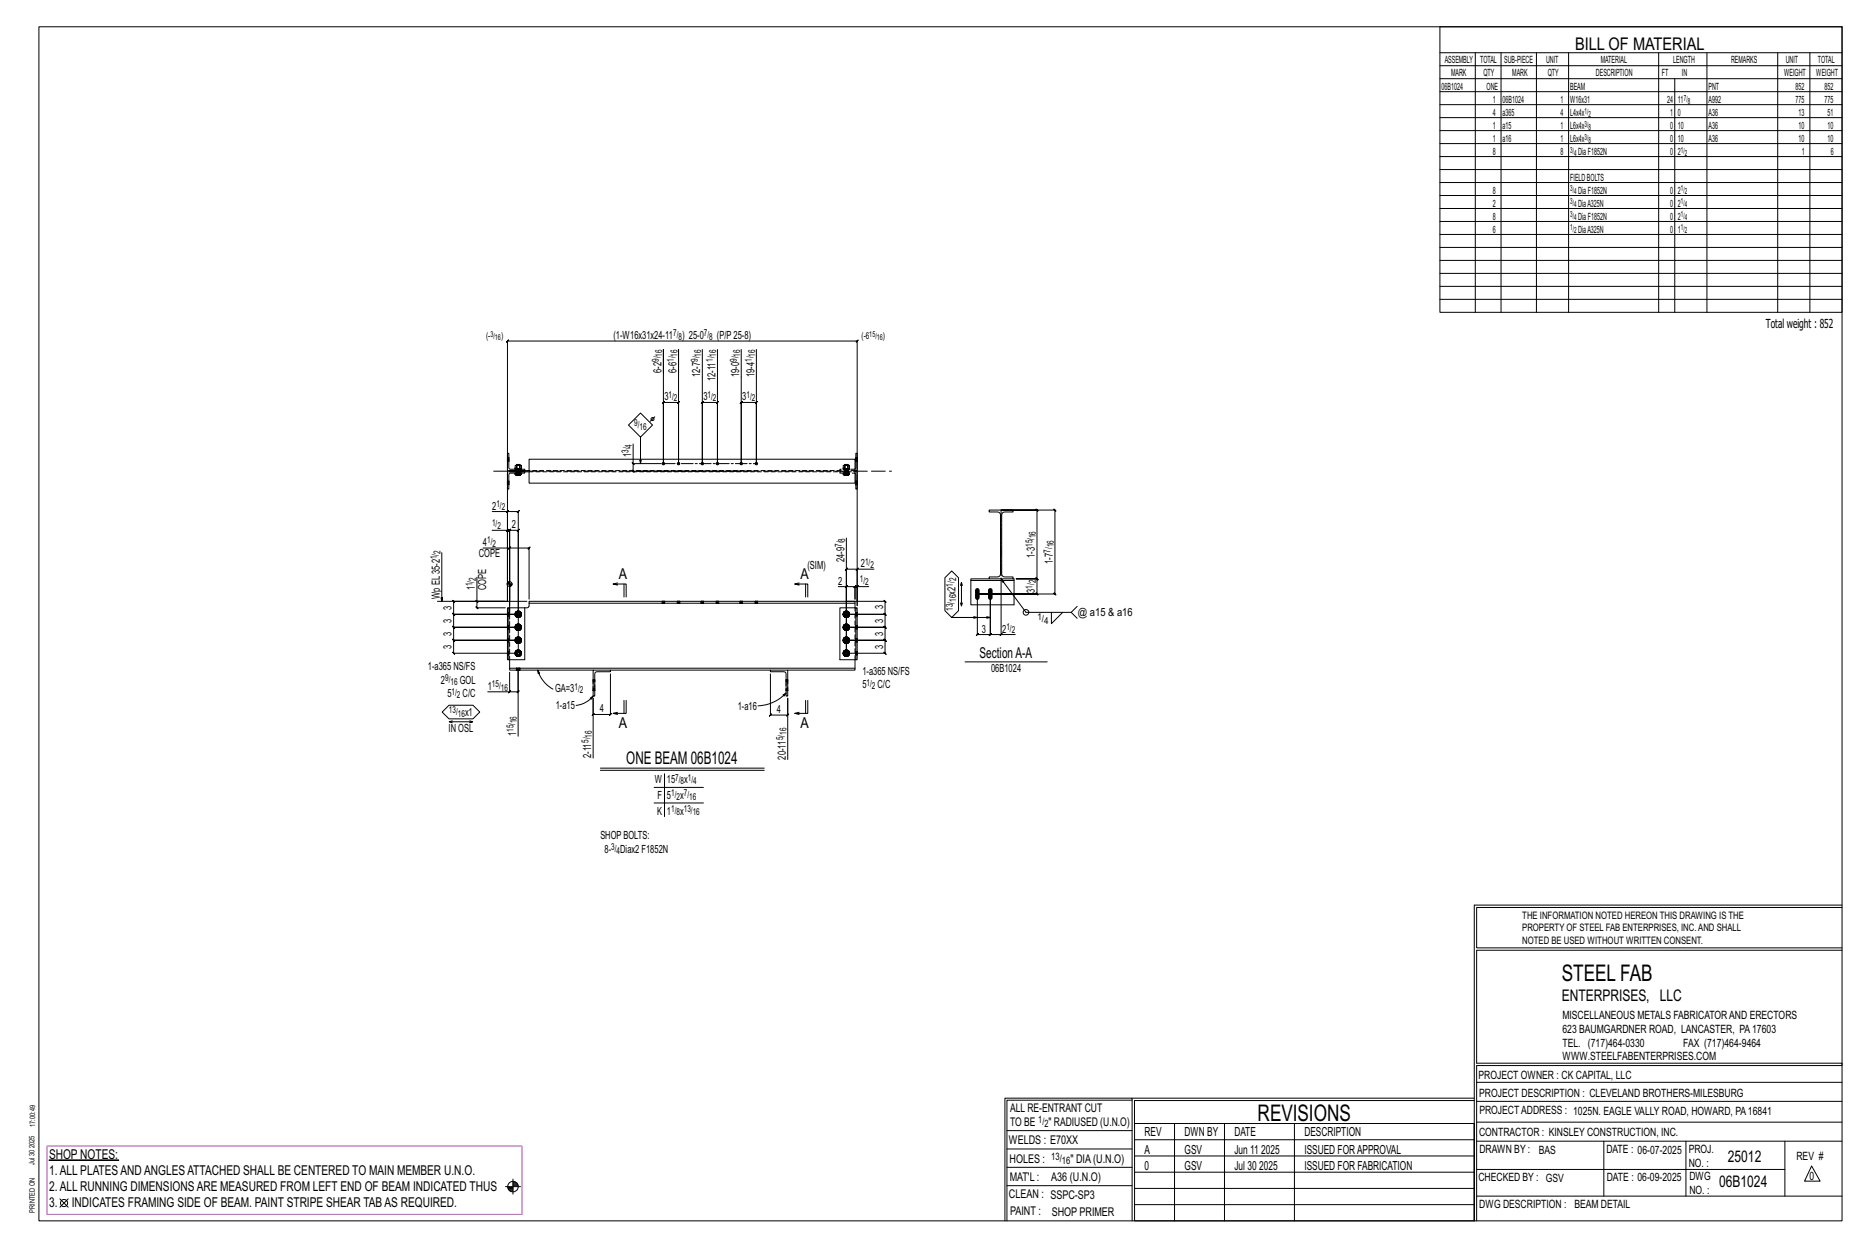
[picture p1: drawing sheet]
<svg xmlns="http://www.w3.org/2000/svg" width="914mm" height="610mm" viewBox="0 0 914 610" stroke-linecap="round" stroke-linejoin="round" font-family="sans-serif">
<g fill="#000" stroke="#000" stroke-width=".49">
<path d="M478 288h1v4a.9 .9 0 0 1-1 1 .9 .9 0 0 1 0-1zM484 288h2v4a.9 .9 0 0 1-1 1 .9 .9 0 0 1-1-1zM24 568h34z"/>
<circle cx="325" cy="227" r=".6"/>
<circle cx="332" cy="227" r=".6"/>
<circle cx="344" cy="227" r=".6"/>
<circle cx="351" cy="227" r=".6"/>
<circle cx="363" cy="227" r=".6"/>
<circle cx="370" cy="227" r=".6"/>
</g>
<g fill="none" stroke="#000" stroke-width=".49">
<path d="M19 13h883v584h-883zM705 13h197v140h-197zM705 26h197M705 32h197M705 39h197M722 26v127M735 26v127M752 26v127M768 26v127M812 26v127M820 39v114M836 26v127"/>
<path d="M870 26v127M886 26v127M705 45h197M705 51h197M705 58h197M705 64h197M705 70h197M705 77h197M705 83h197M705 89h197M705 96h197M705 102h197"/>
<path d="M705 108h197M705 115h197M705 121h197M705 127h197M705 134h197M705 140h197M705 146h197M344 171v56v-30h-1l1-1v1h7l1-1-1 1v30v-56M363 171v56v-30h-1l1-1v1h7l1-1-1 1v30v-56M325 182v-11v56v-30h-1l1-1v1h7l1-1-1 1v30v-56v11M310 217v10h14M314 202l5 6-5 6-6-6z"/>
<path d="M314 214v13M321 204l-3 2M248 235h.1M248 237h.1M248 224h.1M248 226h.1M248 231h9l-8 1v7h-1zM248 222h1v7l8 1h-9zM249 235h.1M249 237h.1M249 224h.1M249 226h.1"/>
<path d="M252 229l3 1zM252 231v1zM252 229v-1h1v1M252 231l1 1M253 231v1h-1h1h-1M253 230h.1M253 231h.1M253 232h2h-1M253 231h1M254 232l1-1v1M254 231l-1 1M254 229v-1h-1v-1l2 1v1"/>
<path d="M255 230h.1M255 231h.1M255 231v1M255 232h-1M259 225h160v11h-160zM259 230h-10v1h10M309 226l1 1zM310 227v4l-1-1 1 1h57M413 229l3 1zM413 231v1zM413 229v-1h1v1M413 231v1"/>
<path d="M413 231h1v1h-1M413 230h.1M413 231h.1M414 232h1M414 231h.1M414 232l1-1v1M415 231h-1v1M415 229v-1h-1v-1l2 1v1M415 230h.1M415 231h.1M415 231l1 1M416 231v1"/>
<path d="M416 232h-1M419 231h1v8h-1v-7M419 229v-7h1v8h-1M419 235h.1M419 237h.1M419 224h.1M419 226h.1M420 235h.1M420 237h.1M420 224h.1M420 226h.1M241 250h7v44v-35h-7"/>
<path d="M248 250h6l-1 1 1-1v70h-32h1l-1-1v1v-7l1 1-1-1h32h-32l1 1-1-1v-6h1l-1-1v1h32h-32h1l-1-1v1v-6h1l-1-1 1 1-1-1v1v-7l1 1-1-1h25M248 259h1v1l1-1h-1v42M249 250l-1 1zM249 259l-1 1zM484 250h12l-5 1-1 1v29l1 1h5v1h-12v-1h5l1-1v-29l-1-1-5-1zM490 250h26v-1l1 1h-1v41v-1l1 1h-1h-38h30l-1-1 1 1v-8v1l-1-1h1h-11h11v1l-1-1h1v-33l-1-1 1 1zM216 270v24M236 268h13v28M249 269l1-1zM249 268h10l-1 1 1-1v25M414 263v57M419 279l1-1z"/>
<path d="M420 278h-6h1l-1 1v-1v42M428 278h-8v18v-9h5M214 294h34v-127l1-1-1 1h172h-1l1-1v1v127M233 294l1 1zM233 282v12h25M233 294v3l1 1-1-1h14M248 286h3M248 297h1v26h-1zM248 285v1M249 285v1M249 297h8M249 294v-35v1l1-1h-1h5l-1 1 1-1v42h-32h32"/>
<path d="M249 284v9M250 286v1M251 286h.1M252 300l1 1M253 299h.1M254 299l-1 1M254 300v-1h1l-1 1M254 300l1 1M255 299v1M255 300v1M257 297v26h-8M259 294h160v1h-160z"/>
<path d="M259 295v2h-2M302 286h-2h7v6M302 285l-2 1M305 286v6M324 294h.1M324 295h.1M325 294h.1M325 295h.1M332 294h.1M332 295h.1M333 294h.1M333 295h.1"/>
<path d="M343 294h.1M343 295h.1M344 294h.1M344 295h.1M351 294h.1M351 295h.1M352 294h.1M352 295h.1M362 294h.1M362 295h.1M363 294h.1M363 295h.1"/>
<path d="M370 294h.1M370 295h.1M371 294h.1M371 295h.1M391 286h-2h6v6M391 285l-2 1M394 286v6M410 287h4v14M413 300v1M414 299h-1M414 287h1l-1 1zM414 299v1"/>
<path d="M414 300l1-1v1M414 287h5l-1 1 1-1v6v-6l-1 1 1-1h1M414 294h19l1 1-1-1v7v-1l1 1h-1h-19M415 300l1 1M415 299l-1 1M415 299l1 1h-1M416 300v1M419 295v2M419 297h1v26h-1zM419 297h-8v26h8M420 287l-1 1zM463 283l3-4 3 4v16l-3 3-3-3z"/>
<path d="M470 295l1 1v-1M470 286l1-1v11M471 285v1M475 284v12h21v-12M478 291v19v1l1-1h-1h7l-1 1 1-1v-19v19l-1 1 1-1h5M484 283h-9v1h21v-1M490 284v26h7M490 283l12 17h22l3-3M515 300v5l5-5M524 300l3 3M252 320h1M252 313h1"/>
<path d="M252 307h1M252 301h1M252 319l1 1M252 306l1 1M253 314v1M253 308h.1M253 302h.1M253 320h-1M253 313l-1 1M253 307h-1M253 301h-1M253 319l-1 1 1 1v-1"/>
<path d="M253 313v-1l-1 1 1 1M253 306l-1 1 1 1v-1M253 300v-1l-1 2 1 1v-1M253 314l1 1M253 308h1M253 301l1 1M253 318v1M253 312h.1M253 305v1M254 318l-1 1M254 319v-1l1 1h-1M254 312l-1 1"/>
<path d="M254 312h1l-1 1M254 305l-1 1M254 306v-1l1 1h-1M254 319l1 1M254 312l1 1v1M254 306l1 1M254 312h-1M254 314h1l-1 1v-1M254 308h1h-1M254 301l1 1h-1M255 320v1M255 314h.1"/>
<path d="M255 307v1M255 301v1M255 320l-1 1M255 313l-1 1M255 307l-1 1M255 301h-1M255 319h.1M255 312v1M255 306h.1M255 319v1M255 313h.1M255 306v1"/>
<path d="M413 320h.1M413 313h.1M413 307h.1M413 301h.1M413 306v1M413 319v1M413 302h1M413 308h1M413 314l1 1M413 313v1M413 300v-1v2v1v-1M413 306v1v1v-1"/>
<path d="M413 313v-1v1v1M413 319v1v1v-1M414 301v1M414 308h.1M414 314v1M414 305l-1 1M414 312h-1M414 318l-1 1M414 301l1 1M414 308h1M414 314l1 1M414 305v1"/>
<path d="M414 306l1-1v1M414 312v1M414 312h1v1M414 318v1M414 319l1-1v1M414 301h19v-1l1 1h-1v6v-1l1 1h-1h-19h19v-1l1 1h-1v6l1 1-1-1h-19h19l1 1-1-1v7v-1l1 1h-1h-19M415 306l1 1M415 312l1 1v1M415 319l1 1M415 305l-1 1M415 312h-1M415 318l-1 1"/>
<path d="M415 301v1h-1M415 308h-1M415 314v1l-1-1M415 301h1l-1 1M415 307h1l-1 1M415 314h1h-1M415 320h1l-1 1M415 301h.1M415 307v1M415 313v1M415 320v1M415 306h1h-1"/>
<path d="M415 312l1 1h-1M415 319h1h-1M416 306v1M416 313h.1M416 319v1M478 302h-12h19M490 311l1-1zM249 339l1-1zM249 329v9h-10M249 338h5l-1 1 1-1v-10v32M249 323v4M253 321h.1"/>
<path d="M253 327h.1M253 328h.1M253 320l1 1M253 321h1M254 320l1 1h-1M254 327h.1M254 328h.1M263 328l1 1-1 1zM263 328a16 16 0 0 0 8 9M290 333h.1M290 338h.1M290 328h9v1h-7h-1v12h-1z"/>
<path d="M291 333h.1M291 338h.1M299 330v20v-1l-1 1h1h-9l1-1-1 1v-8v29M299 328h78M377 328h9v13h-1v-12h-1h-7zM377 330v20l1-1-1 1h9h-1l1-1v1v-8v30M385 333h.1M385 338h.1M385 339a20 20 0 0 1-14 6M386 333h.1M386 338h.1M413 321h1"/>
<path d="M414 320v1M414 321h1M415 320v1h-1M419 327h-170v1h41M419 323v5h-33M472 324h41M216 348l4-3h12l3 3-3 4h-12zM220 353h11l-1 1M221 353h-1l1 1M230 353h1M289 342l1-1-1 1zM290 341a12 12 0 0 1-8 4"/>
<path d="M302 348l-2 1M305 343v6M307 343v6h-7l2 1M383 340l2-1-1 2zM391 348l-2 1M394 343v6M395 343v6h-6l2 1M294 376h80M294 377h80M325 379v21M320 385h24M320 393h24"/>
<path d="M722 443v154M722 443h180M902 444h-179v20h179M902 465h-179v55h179v1h-179v76M554 538h-61v59M554 537h168M722 538h-167v13M723 539h179M723 530h179M493 553h61M555 550h167v47h-167zM555 558h167"/>
<path d="M575 550v47M599 550v47M634 550v47M723 549h179M723 558h179M785 558v27M825 558v27M874 558v27M251 577v7M251 579h2M251 580h3M251 578h2"/>
<path d="M493 571h61M493 562h61M555 573h167M555 566h167M723 572h151M887 570l4 8h-8zM29 587l4 4M33 587l-4 4M247 581h8M249 581h2M249 582h2M250 583h1"/>
<path d="M492 597v-60h62v60M493 580h61M555 589h167M555 581h167M723 585h179"/>
<circle cx="319" cy="205" r=".7"/>
<circle cx="249" cy="286" r="1.2"/>
<circle cx="502" cy="300" r="1.4"/>
<circle cx="31" cy="589" r="1.8"/>
<circle cx="251" cy="581" r="2.6"/>
</g>
<path d="M23 561h233v33h-233z" fill="none" stroke="#f0f" stroke-width=".5"/>
<g fill="none" stroke="#000" stroke-width=".49" stroke-dasharray="2 1.4">
<path d="M248 236h1zM248 236h1M248 235h.1M248 237h.1M248 237h1M248 236l1 1M248 224l1 1zM248 224h1M248 224h.1M248 226h.1M248 225l1 1M248 225h1"/>
<path d="M248 226h1M249 235h-1M249 224h-1M249 235h.1M249 236v1M249 224h.1M249 225h.1M252 231v1zM252 232h1M252 229h1h-1v-1h1v1v-1v1h1h-1M252 232h.1M252 231l1 1"/>
<path d="M253 231h.1M253 232h-1h1h-1h1M253 230h.1M253 230v1M253 230v1zM253 228v-1M253 228h1M253 232h.1M253 228h.1M253 230h-1l1-1M253 230h1M253 229h1"/>
<path d="M253 231v-1M253 231v1zM253 232h1zM253 232h1M253 227h1M253 230l1 1zM253 230h1zM254 231v-1M254 230h.1M254 231h.1M254 231h-1M254 232l-1-1 1 1"/>
<path d="M254 231l1 1M254 228h.1M254 232h.1M254 231h1M254 231l1-1M254 230h1M254 229h1M254 227v1M254 228v1zM254 229h1h-1v-1h1v1M254 230v1zM255 231v-1"/>
<path d="M255 231h-1M255 231h.1M255 230h.1M255 230h-1M255 232h.1M255 231v1h-1zM255 229v1M255 231v1M259 231h160M411 231l8 1M413 231v1zM413 232h.1"/>
<path d="M413 229h1h-1v-1h1v1v-1v1h1h-1M413 231v1M413 231h1M413 232h1M413 230h1M413 230v1M413 231h.1M413 230h.1M414 231h-1M414 230h-1M414 230v1zM414 231h.1"/>
<path d="M414 230h.1M414 228v-1M414 228h1M414 232h.1M414 228h.1M414 230h-1l1-1M414 230h1M414 229h1M414 231v-1M414 231v1zM414 232h1M414 227h1"/>
<path d="M414 231l1-1M414 231h1zM414 232v-1l1 1M414 231l1 1M415 231v-1M415 231h.1M415 230h.1M415 232h.1M415 228h.1M415 229h.1M415 227v1M415 228v1z"/>
<path d="M415 229h1h-1v-1h1v1M415 230v1zM415 231l1 1h-1zM415 230h1M415 229l1 1M416 232h-1zM416 232h.1M416 231v1M419 230h-160M419 229l-8 1M419 236l1 1zM419 237h.1"/>
<path d="M419 236h.1M419 225h1zM419 226h.1M419 225v-1M419 237h1M419 226h1M420 235h-1M420 224h-1M420 237h-1M420 237h.1M420 235h.1M420 236l-1-1"/>
<path d="M420 236h-1M420 225h-1M420 226h.1M420 224h.1M420 225l-1-1M248 300h1M249 297v26M252 300v1zM252 300l1 1M253 299l-1 1zM253 299h.1M253 299h1z"/>
<path d="M253 300v-1l-1 2v-1v1l1 1-1-1 1 1v-1M253 300h1zM254 299h-1h1h-1l1 1M254 300h.1M254 299v1zM254 299h.1M254 299h1zM254 299h1M254 299l1 2zM255 299l-1 1 1 1M255 299v1zM255 300v1z"/>
<path d="M255 300v1M324 294v1M324 294h.1M325 294l-1 1M325 294v1zM325 295h.1M325 294v1M325 294h.1M325 295v-1M332 294v1M332 294h.1M332 294v1z"/>
<path d="M332 295h.1M333 294v1M333 294h.1M333 295h.1M333 295v-1M343 294v1M343 294h.1M344 294l-1 1M344 294v1zM344 295h.1M344 294v1M344 294h.1"/>
<path d="M344 295v-1M351 294v1M351 294h.1M351 294v1zM351 295h.1M352 294v1M352 294h.1M352 295h.1M352 295v-1M362 294v1M362 294h.1M363 294l-1 1"/>
<path d="M363 294v1zM363 295h.1M363 294v1M363 294h.1M363 295v-1M370 294v1M370 294h.1M370 294v1zM370 295h.1M371 294v1M371 294h.1M371 295h.1"/>
<path d="M371 295v-1M413 300v1zM413 300v1M413 299v1zM413 299h1zM413 299h1M414 299h1zM414 300l-1-1v2v-1v1v1v-1v1l1-1M414 299h.1M414 300h.1M414 299v1M414 300h1z"/>
<path d="M414 299h1h-1h1v1zM415 300h.1M415 299h.1M415 299l1 2zM415 299v1l1 1M415 299l1 1zM416 300v1zM416 300v1M419 300h1zM420 300h.1M248 320h1M248 319h1"/>
<path d="M248 314h1zM248 314h.1M248 314h1M248 313h1M248 312h1M248 308h1zM248 308h.1M248 307l1 1M248 307h1M248 306h1M248 301h1zM248 301h.1"/>
<path d="M248 301h1M249 320h-1h1M249 314l-1-1 1 1M249 307h-1l1 1M249 301h-1h1M252 320h.1M252 313v1zM252 307v1zM252 301h.1M252 320l1-2-1 2 1 1-1-1h1M252 313l1-1-1 1 1 2-1-2h1M252 307h.1"/>
<path d="M252 307l1-1-1 1 1 1-1-1h1M252 301l1-2-1 2 1 1-1-1h1M252 319v1zM252 313h.1M252 314h1zM252 306v1zM252 308h1zM252 301l1 1zM252 319l1 1M252 314l1-1M252 313h1M252 307h1"/>
<path d="M252 306l1 1M252 301h1M253 318l-1 1zM253 318h.1M253 312l-1 1zM253 314v1zM253 312h.1M253 306h-1zM253 308h.1M253 306v-1zM253 302h.1M253 319v-1z"/>
<path d="M253 319v-1M253 314v1M253 306v-1M253 320v1M253 319h.1M253 314h.1M253 313v-1M253 307v1M253 306h.1M253 301h.1M253 300h.1M253 320h.1"/>
<path d="M253 313v1zM253 307h.1M253 318h1zM253 315h1zM253 312h1zM253 308h1zM253 306h1zM253 302h1zM253 319l-1 1v-1v1l1 1-1-1 1 1v-1M253 313v-1l-1 1v1h1h-1h1M253 306l-1 1v-1v1l1 1-1-1 1 1M253 319v1z"/>
<path d="M253 313h.1M253 306v1zM253 307v1zM253 300v1zM253 305h1zM253 319h1zM253 314l1 1h-1h1h-1zM253 314h1zM253 313l1-1zM253 308h1h-1h1h-1zM253 301l1 1h-1h1h-1zM253 301h1z"/>
<path d="M254 318h-1h1h-1l1 1M254 319h.1M254 318v1zM254 318h.1M254 312h-1h1h-1h1M254 315h.1M254 314v1M254 314h.1M254 312v1zM254 312h.1M254 305h-1h1h-1l1 1M254 308h.1"/>
<path d="M254 306h.1M254 305v1zM254 305h.1M254 302h.1M254 301h.1M254 313h.1M254 312v1M254 308v-1zM254 318l1 1zM254 318l1 1M254 315l1-1zM254 315l1-1"/>
<path d="M254 312h1zM254 312h1M254 308h1zM254 308h1M254 305l1 1zM254 305l1 1M254 302h1zM254 302h1M254 318h1zM254 319v1zM254 306v1zM254 300v1z"/>
<path d="M254 318l1 2zM254 312l1 1zM254 306l1 1zM254 320h.1M254 313v1zM254 307h.1M255 320v1M255 319h.1M255 314h.1M255 313v-1M255 307v1M255 306h.1"/>
<path d="M255 301v1M255 300v-1M255 319h-1l1 1M255 314v-1M255 312l-1 1 1 1M255 308v-1M255 306h-1l1 1M255 302v-1M255 318v1zM255 312v1zM255 319v1zM255 319v1"/>
<path d="M255 313h.1M255 306v1zM255 306v1M255 308h.1M255 301v1zM255 320l-1 1zM255 313l-1 2zM255 307l-1 1zM255 301l-1 1zM255 320h.1M255 313v1zM255 307v1z"/>
<path d="M255 301h.1M413 301h.1M413 307v1zM413 313v1zM413 320h.1M413 301l1-2-1 2 1 1-1-1M413 307h.1M413 307l1-1-1 1 1 1-1-1M413 313l1-1-1 1 1 2-1-2M413 320l1-2-1 2 1 1-1-1M413 301v1zM413 306v1z"/>
<path d="M413 308h.1M413 313h.1M413 314h.1M413 319v1zM413 306v1M413 314v-1M413 319v1M413 302h1zM413 306h.1M413 308h1zM413 306l1-1zM413 312v1z"/>
<path d="M413 314l1 1zM413 312h1zM413 318v1zM413 318h1zM413 302h1M413 308h1M413 306l1-1M413 314l1 1M413 312h1M413 319l1-1zM413 319l1-1M413 301h1"/>
<path d="M413 300h1M413 307l1 1M413 306h1M413 314h1M413 313l1-1M413 320l1 1M413 319h1M414 301h.1M414 307h.1M414 313v1zM414 320h.1M414 302h1z"/>
<path d="M414 308h1zM414 306h1zM414 315h1zM414 312h1zM414 318h1zM414 306h-1v1v-1v1v1v-1v1h1M414 313l-1-1v1v1h1M414 319h-1v1v-1v1v1v-1v1l1-1M414 300v1zM414 306v1zM414 307v1zM414 313h.1"/>
<path d="M414 314h.1M414 319v1zM414 302h.1M414 308h.1M414 305h.1M414 315h.1M414 312h.1M414 318h.1M414 301v1zM414 306h.1M414 314v1zM414 313v-1z"/>
<path d="M414 319h.1M414 302h1M414 301h1zM414 305v1M414 308h1M414 305h1h-1h1v1zM414 305h1zM414 315h1M414 314l1 1M414 314h1zM414 312l1 1zM414 312h1h-1h1z"/>
<path d="M414 318v1M414 319h1zM414 318h1h-1h1v1zM415 301h.1M415 308h.1M415 308v-1zM415 306h.1M415 314h.1M415 313h.1M415 312v1M415 319h.1M415 302h.1"/>
<path d="M415 305v1zM415 305v1M415 315v-1zM415 315v-1M415 312h.1M415 318v1zM415 318v1M415 318h.1M415 300v1zM415 306v1zM415 319v1zM415 306l1 1z"/>
<path d="M415 312l1 1zM415 318l1 2zM415 307h.1M415 313v1zM415 320h.1M415 301h1l-1 1M415 300h1l-1-1M415 307h1l-1 1M415 306h1h-1M415 314h1h-1M415 313h1l-1-1M415 320h1l-1 1"/>
<path d="M415 319h1h-1M415 302v-1M415 308v-1M415 306l1 1M415 314v-1M415 312v1l1 1M415 319l1 1M415 306h1zM415 318l1 1zM416 306v1zM416 306v1M416 313h.1"/>
<path d="M416 319v1zM416 319v1M416 301l-1 1zM416 308h-1zM416 314h-1zM416 307l-1 1zM416 313l-1 2zM416 320l-1 1zM416 301h.1M416 307v1zM416 313v1zM416 320h.1"/>
<path d="M419 300l1 1-1-1M419 306h1zM419 307h1l-1-1M419 312h1zM419 313h1h-1M419 319h1zM419 319l1 1-1-1M420 300h-1M420 301h-1M420 306h.1M420 307l-1-1M420 307h-1"/>
<path d="M420 308h-1M420 312v1M420 313l-1-1M420 313h-1M420 314h-1M420 319h.1M420 319h-1M420 320h-1M248 320h1zM248 320h.1M252 320l1 1zM252 320h1"/>
<path d="M253 321h.1M253 327h.1M253 327v1M253 328h.1M253 321h1zM253 328v-1M253 327l1 1zM253 321h1h-1h1h-1zM253 320h1zM254 328v-1M254 327h.1M254 321h.1"/>
<path d="M254 321v-1M254 321h1zM254 321h1M254 328h.1M255 321v-1M255 320v1zM290 333h1M290 333h.1M290 338h.1M290 338h1M290 337l1 1M291 333h-1"/>
<path d="M291 333h.1M291 337v-4h-1v4h1M385 338h.1M385 333v4h1v-4h-1M385 338h1M386 333h-1M386 337h-1M386 338h-1M386 338h.1M386 333h.1M413 320v1zM413 321h1z"/>
<path d="M413 321h1M414 321h1zM414 321h.1M414 321h1M414 320h1zM415 321v-1M415 321h.1M419 323v-26"/>
</g>
<path d="M242 231h194" fill="none" stroke="#000" stroke-width=".49" stroke-dasharray="6.8 1 0 1"/>
<path d="M325 227h45M490 250v33" fill="none" stroke="#000" stroke-width=".49" stroke-dasharray="5.8 1 1 1"/>
<g font-size="11.2">
<text x="764" y="480">STEEL FAB</text>
<text x="616" y="548">REVISIONS</text>
</g>
<g font-size="8.6">
<text x="771" y="24">BILL OF MATERIAL</text>
<text x="307" y="374">ONE BEAM 06B1024</text>
</g>
<g font-size="7.9">
<text x="765" y="490">ENTERPRISES, LLC</text>
<text x="846" y="569">25012</text>
<text x="842" y="581">06B1024</text>
</g>
<g font-size="7.3">
<text x="303" y="283">A</text>
<text x="392" y="283">A</text>
<text x="480" y="322">SectionA-A</text>
<text x="303" y="356">A</text>
<text x="392" y="356">A</text>
</g>
<g font-size="6.6">
<text x="24" y="567">SHOP NOTES:</text>
<text x="24" y="575">1.ALL PLATESANDANGLESATTACHED SHALL BE CENTERED TO MAIN MEMBER U.N.O.</text>
<text x="24" y="583">2.ALL RUNNING DIMENSIONSARE MEASURED FROM LEFT END OF BEAM INDICATED THUS</text>
<text x="24" y="591">3.</text>
<text x="35" y="591">INDICATES FRAMING SIDE OF BEAM. PAINT STRIPE SHEAR TABAS REQUIRED.</text>
</g>
<g font-size="6.1">
<text x="864" y="161">Total weight : 852</text>
<text x="560" y="556">REV</text>
<text x="580" y="556">DWN BY</text>
<text x="604" y="556">DATE</text>
<text x="639" y="556">DESCRIPTION</text>
<text x="560" y="564">A</text>
<text x="580" y="564">GSV</text>
<text x="604" y="564">Jun 11</text>
<text x="617" y="564">2025</text>
<text x="639" y="564">ISSUED FORAPPROVAL</text>
<text x="560" y="572">0</text>
<text x="580" y="572">GSV</text>
<text x="604" y="572">Jul 30</text>
<text x="616" y="572">2025</text>
<text x="639" y="572">ISSUED FOR FABRICATION</text>
</g>
<g font-size="5.9">
<text x="494" y="560">WELDS : E70XX</text>
<text x="494" y="569">HOLES :</text>
<text x="524" y="569">&quot; DIA(U.N.O)</text>
<text x="494" y="578">MAT'L :</text>
<text x="515" y="578">A36 (U.N.O)</text>
<text x="494" y="586">CLEAN : SSPC-SP3</text>
<text x="495" y="595">PAINT :</text>
<text x="515" y="595">SHOP PRIMER</text>
</g>
<g font-size="5.8">
<text x="494" y="544">ALL RE-ENTRANT CUT</text>
<text x="494" y="551">TO BE</text>
<text x="513" y="551">&quot; RADIUSED (U.N.O)</text>
</g>
<g font-size="5.6">
<text x="765" y="499">MISCELLANEOUS METALS FABRICATORAND ERECTORS</text>
<text x="765" y="505">623 BAUMGARDNER ROAD, LANCASTER, PA17603</text>
<text x="765" y="512">TEL. (717)464-0330</text>
<text x="824" y="512">FAX (717)464-9464</text>
<text x="765" y="519">WWW.STEELFABENTERPRISES.COM</text>
<text x="724" y="528">PROJECT OWNER : CK CAPITAL, LLC</text>
<text x="724" y="537">PROJECT DESCRIPTION : CLEVELAND BROTHERS-MILESBURG</text>
<text x="724" y="545">PROJECTADDRESS : 1025N. EAGLE VALLY ROAD, HOWARD, PA16841</text>
<text x="724" y="556">CONTRACTOR : KINSLEY CONSTRUCTION, INC.</text>
<text x="724" y="564">DRAWN BY :</text>
<text x="753" y="564">BAS</text>
<text x="786" y="564">DATE : 06-07-2025</text>
<text x="827" y="564">PROJ.</text>
<text x="879" y="568">REV #</text>
<text x="827" y="571">NO. :</text>
<text x="724" y="578">CHECKED BY : GSV</text>
<text x="787" y="578">DATE : 06-09-2025</text>
<text x="827" y="578">DWG</text>
<text x="886" y="578">0</text>
<text x="827" y="584">NO. :</text>
<text x="724" y="591">DWG DESCRIPTION : BEAM DETAIL</text>
</g>
<g font-size="5.5">
<text x="300" y="166">(1-W16x31x24-11</text>
<text x="334" y="166">) 25-0</text>
<text x="351" y="166">(P/P25-8)</text>
<text x="324" y="182" transform="rotate(-90 324 182)">6-2</text>
<text x="331" y="182" transform="rotate(-90 331 182)">6-6</text>
<text x="343" y="184" transform="rotate(-90 343 184)">12-7</text>
<text x="362" y="184" transform="rotate(-90 362 184)">19-0</text>
<text x="369" y="184" transform="rotate(-90 369 184)">19-4</text>
<text x="350" y="187" transform="rotate(-90 350 187)">12-11</text>
<text x="325" y="196">3</text>
<text x="344" y="196">3</text>
<text x="363" y="196">3</text>
<text x="309" y="224" transform="rotate(-90 309 224)">1</text>
<text x="241" y="249">2</text>
<text x="250" y="258">2</text>
<text x="236" y="267">4</text>
<text x="234" y="273">COPE</text>
<text x="413" y="275" transform="rotate(-90 413 275)">24-9</text>
<text x="507" y="273" transform="rotate(-90 507 273)">1-3</text>
<text x="515" y="276" transform="rotate(-90 515 276)">1-7</text>
<text x="395" y="278">(SIM)</text>
<text x="421" y="277">2</text>
<text x="410" y="286">2</text>
<text x="215" y="293" transform="rotate(-90 215 293)">Wp EL35-2</text>
<text x="232" y="289" transform="rotate(-90 232 289)">1</text>
<text x="238" y="289" transform="rotate(-90 238 289)">COPE</text>
<text x="468" y="291" transform="rotate(-90 468 291)">x2</text>
<text x="507" y="290" transform="rotate(-90 507 290)">3</text>
<text x="221" y="298" transform="rotate(-90 221 298)">3</text>
<text x="432" y="298" transform="rotate(-90 432 298)">3</text>
<text x="221" y="305" transform="rotate(-90 221 305)">3</text>
<text x="432" y="305" transform="rotate(-90 432 305)">3</text>
<text x="528" y="301">@ a15 &amp; a16</text>
<text x="221" y="311" transform="rotate(-90 221 311)">3</text>
<text x="432" y="311" transform="rotate(-90 432 311)">3</text>
<text x="481" y="309">3</text>
<text x="491" y="309">2</text>
<text x="221" y="317" transform="rotate(-90 221 317)">3</text>
<text x="432" y="317" transform="rotate(-90 432 317)">3</text>
<text x="209" y="328">1-a365 NS/FS</text>
<text x="485" y="329">06B1024</text>
<text x="216" y="335">2</text>
<text x="225" y="335">GOL</text>
<text x="422" y="330">1-a365 NS/FS</text>
<text x="219" y="341">5</text>
<text x="226" y="341">C/C</text>
<text x="239" y="337">1</text>
<text x="272" y="339">GA=3</text>
<text x="422" y="337">5</text>
<text x="430" y="337">C/C</text>
<text x="272" y="347">1-a15</text>
<text x="361" y="347">1-a16</text>
<text x="228" y="350">x1</text>
<text x="294" y="349">4</text>
<text x="380" y="349">4</text>
<text x="220" y="358">IN OSL</text>
<text x="253" y="360" transform="rotate(-90 253 360)">1</text>
<text x="289" y="371" transform="rotate(-90 289 371)">2-11</text>
<text x="385" y="372" transform="rotate(-90 385 372)">20-11</text>
<text x="321" y="383">W</text>
<text x="326" y="383">15</text>
<text x="335" y="383">x</text>
<text x="322" y="391">F</text>
<text x="326" y="391">5</text>
<text x="333" y="391">x</text>
<text x="322" y="399">K</text>
<text x="326" y="399">1</text>
<text x="333" y="399">x</text>
<text x="294" y="411">SHOPBOLTS:</text>
<text x="296" y="417">8-</text>
<text x="304" y="417">Diax2 F1852N</text>
</g>
<g font-size="5">
<text x="745" y="450">THE INFORMATION NOTED HEREON THIS DRAWING IS THE</text>
<text x="745" y="456">PROPERTY OF STEEL FAB ENTERPRISES, INC.AND SHALL</text>
<text x="745" y="462">NOTED BE USED WITHOUT WRITTEN CONSENT.</text>
<text x="508" y="550">1/</text>
<text x="511" y="551">2</text>
<text x="515" y="568">13/</text>
<text x="520" y="570">16</text>
</g>
<g font-size="4.9">
<text x="707" y="31">ASSEMBLY</text>
<text x="725" y="31">TOTAL</text>
<text x="736" y="31">SUB-PIECE</text>
<text x="757" y="31">UNIT</text>
<text x="784" y="31">MATERIAL</text>
<text x="819" y="31">LENGTH</text>
<text x="847" y="31">REMARKS</text>
<text x="874" y="31">UNIT</text>
<text x="890" y="31">TOTAL</text>
<text x="710" y="37">MARK</text>
<text x="726" y="37">QTY</text>
<text x="740" y="37">MARK</text>
<text x="758" y="37">QTY</text>
<text x="781" y="37">DESCRIPTION</text>
<text x="814" y="37">FT</text>
<text x="823" y="37">IN</text>
<text x="873" y="37">WEIGHT</text>
<text x="889" y="37">WEIGHT</text>
<text x="706" y="44">06B1024</text>
<text x="728" y="44">ONE</text>
<text x="769" y="44">BEAM</text>
<text x="836" y="44">PNT</text>
<text x="879" y="44">852</text>
<text x="893" y="44">852</text>
<text x="731" y="50">1</text>
<text x="736" y="50">06B1024</text>
<text x="764" y="50">1</text>
<text x="769" y="50">W16x31</text>
<text x="816" y="50">24</text>
<text x="821" y="50">11</text>
<text x="836" y="50">A992</text>
<text x="879" y="50">775</text>
<text x="893" y="50">775</text>
<text x="731" y="57">4</text>
<text x="736" y="57">a365</text>
<text x="764" y="57">4</text>
<text x="769" y="57">L4x4x</text>
<text x="818" y="57">1</text>
<text x="821" y="57">0</text>
<text x="836" y="57">A36</text>
<text x="880" y="57">13</text>
<text x="895" y="57">51</text>
<text x="731" y="63">1</text>
<text x="736" y="63">a15</text>
<text x="764" y="63">1</text>
<text x="769" y="63">L6x4x</text>
<text x="818" y="63">0</text>
<text x="821" y="63">10</text>
<text x="836" y="63">A36</text>
<text x="880" y="63">10</text>
<text x="895" y="63">10</text>
<text x="731" y="69">1</text>
<text x="736" y="69">a16</text>
<text x="764" y="69">1</text>
<text x="769" y="69">L6x4x</text>
<text x="818" y="69">0</text>
<text x="821" y="69">10</text>
<text x="836" y="69">A36</text>
<text x="880" y="69">10</text>
<text x="895" y="69">10</text>
<text x="731" y="76">8</text>
<text x="764" y="76">8</text>
<text x="772" y="76">DiaF1852N</text>
<text x="818" y="76">0</text>
<text x="821" y="76">2</text>
<text x="882" y="76">1</text>
<text x="896" y="76">6</text>
<text x="769" y="88">FIELDBOLTS</text>
<text x="731" y="95">8</text>
<text x="772" y="95">DiaF1852N</text>
<text x="818" y="95">0</text>
<text x="821" y="95">2</text>
<text x="731" y="101">2</text>
<text x="772" y="101">DiaA325N</text>
<text x="818" y="101">0</text>
<text x="821" y="101">2</text>
<text x="731" y="107">8</text>
<text x="772" y="107">DiaF1852N</text>
<text x="818" y="107">0</text>
<text x="821" y="107">2</text>
<text x="731" y="114">6</text>
<text x="772" y="114">DiaA325N</text>
<text x="818" y="114">0</text>
<text x="821" y="114">1</text>
</g>
<g font-size="4.7">
<text x="238" y="166">(-</text>
<text x="245" y="166">)</text>
<text x="330" y="165">7/</text>
<text x="332" y="166">8</text>
<text x="345" y="165">7/</text>
<text x="347" y="166">8</text>
<text x="422" y="166">(-6</text>
<text x="432" y="166">)</text>
<text x="323" y="177" transform="rotate(-90 323 177)">9/</text>
<text x="324" y="174" transform="rotate(-90 324 174)">16</text>
<text x="330" y="177" transform="rotate(-90 330 177)">1/</text>
<text x="332" y="174" transform="rotate(-90 332 174)">16</text>
<text x="342" y="177" transform="rotate(-90 342 177)">9/</text>
<text x="343" y="174" transform="rotate(-90 343 174)">16</text>
<text x="349" y="177" transform="rotate(-90 349 177)">1/</text>
<text x="351" y="174" transform="rotate(-90 351 174)">16</text>
<text x="361" y="177" transform="rotate(-90 361 177)">9/</text>
<text x="362" y="174" transform="rotate(-90 362 174)">16</text>
<text x="368" y="177" transform="rotate(-90 368 177)">1/</text>
<text x="370" y="174" transform="rotate(-90 370 174)">16</text>
<text x="327" y="195">1/</text>
<text x="330" y="196">2</text>
<text x="346" y="195">1/</text>
<text x="349" y="196">2</text>
<text x="365" y="195">1/</text>
<text x="368" y="196">2</text>
<text x="310" y="208">9/</text>
<text x="313" y="210">16</text>
<text x="308" y="222" transform="rotate(-90 308 222)">3/</text>
<text x="309" y="219" transform="rotate(-90 309 219)">4</text>
<text x="243" y="248">1/</text>
<text x="246" y="250">2</text>
<text x="241" y="257">1/</text>
<text x="243" y="259">2</text>
<text x="507" y="263" transform="rotate(-90 507 263)">16</text>
<text x="238" y="266">1/</text>
<text x="241" y="268">2</text>
<text x="412" y="268" transform="rotate(-90 412 268)">7/</text>
<text x="414" y="265" transform="rotate(-90 414 265)">8</text>
<text x="505" y="268" transform="rotate(-90 505 268)">15/</text>
<text x="516" y="268" transform="rotate(-90 516 268)">16</text>
<text x="214" y="274" transform="rotate(-90 214 274)">1/</text>
<text x="216" y="271" transform="rotate(-90 216 271)">2</text>
<text x="514" y="270" transform="rotate(-90 514 270)">7/</text>
<text x="423" y="276">1/</text>
<text x="426" y="278">2</text>
<text x="231" y="287" transform="rotate(-90 231 287)">1/</text>
<text x="233" y="284" transform="rotate(-90 233 284)">2</text>
<text x="421" y="285">1/</text>
<text x="424" y="286">2</text>
<text x="466" y="287" transform="rotate(-90 466 287)">1/</text>
<text x="468" y="284" transform="rotate(-90 468 284)">2</text>
<text x="507" y="285" transform="rotate(-90 507 285)">2</text>
<text x="505" y="288" transform="rotate(-90 505 288)">1/</text>
<text x="466" y="299" transform="rotate(-90 466 299)">13/</text>
<text x="468" y="294" transform="rotate(-90 468 294)">16</text>
<text x="508" y="303">1/</text>
<text x="511" y="305">4</text>
<text x="493" y="308">1/</text>
<text x="495" y="310">2</text>
<text x="218" y="333">9/</text>
<text x="221" y="335">16</text>
<text x="424" y="335">1/</text>
<text x="221" y="340">1/</text>
<text x="224" y="341">2</text>
<text x="241" y="336">15/</text>
<text x="245" y="338">16</text>
<text x="281" y="337">1/</text>
<text x="284" y="339">2</text>
<text x="427" y="337">2</text>
<text x="220" y="349">13/</text>
<text x="224" y="351">16</text>
<text x="253" y="354" transform="rotate(-90 253 354)">16</text>
<text x="251" y="358" transform="rotate(-90 251 358)">15/</text>
<text x="385" y="360" transform="rotate(-90 385 360)">16</text>
<text x="288" y="364" transform="rotate(-90 288 364)">5/</text>
<text x="290" y="361" transform="rotate(-90 290 361)">16</text>
<text x="383" y="362" transform="rotate(-90 383 362)">5/</text>
<text x="331" y="382">7/</text>
<text x="333" y="384">8</text>
<text x="337" y="382">1/</text>
<text x="339" y="384">4</text>
<text x="329" y="390">1/</text>
<text x="335" y="390">7/</text>
<text x="331" y="391">2</text>
<text x="337" y="391">16</text>
<text x="329" y="397">1/</text>
<text x="331" y="399">8</text>
<text x="335" y="397">13/</text>
<text x="339" y="399">16</text>
<text x="299" y="416">3/</text>
<text x="302" y="418">4</text>
</g>
<g font-size="4.2">
<text x="824" y="49">7/</text>
<text x="826" y="51">8</text>
<text x="776" y="56">1/</text>
<text x="778" y="57">2</text>
<text x="776" y="62">3/</text>
<text x="778" y="63">8</text>
<text x="776" y="68">3/</text>
<text x="778" y="70">8</text>
<text x="769" y="75">3/</text>
<text x="770" y="76">4</text>
<text x="823" y="75">1/</text>
<text x="825" y="76">2</text>
<text x="769" y="94">3/</text>
<text x="770" y="95">4</text>
<text x="823" y="94">1/</text>
<text x="825" y="95">2</text>
<text x="769" y="100">3/</text>
<text x="770" y="101">4</text>
<text x="823" y="100">1/</text>
<text x="825" y="101">4</text>
<text x="769" y="106">3/</text>
<text x="770" y="108">4</text>
<text x="823" y="106">1/</text>
<text x="825" y="108">4</text>
<text x="769" y="113">1/</text>
<text x="823" y="113">1/</text>
<text x="770" y="114">2</text>
<text x="825" y="114">2</text>
</g>
<g font-size="4">
<text x="240" y="165">3/</text>
<text x="242" y="166">16</text>
<text x="426" y="165">15/</text>
<text x="429" y="166">16</text>
</g>
<g font-size="3.7">
<text x="17" y="551" transform="rotate(-90 17 551)">17:00:49</text>
<text x="17" y="562" transform="rotate(-90 17 562)">2025</text>
<text x="17" y="570" transform="rotate(-90 17 570)">Jul 30</text>
<text x="17" y="593" transform="rotate(-90 17 593)">PRINTED ON</text>
</g>
</svg>
